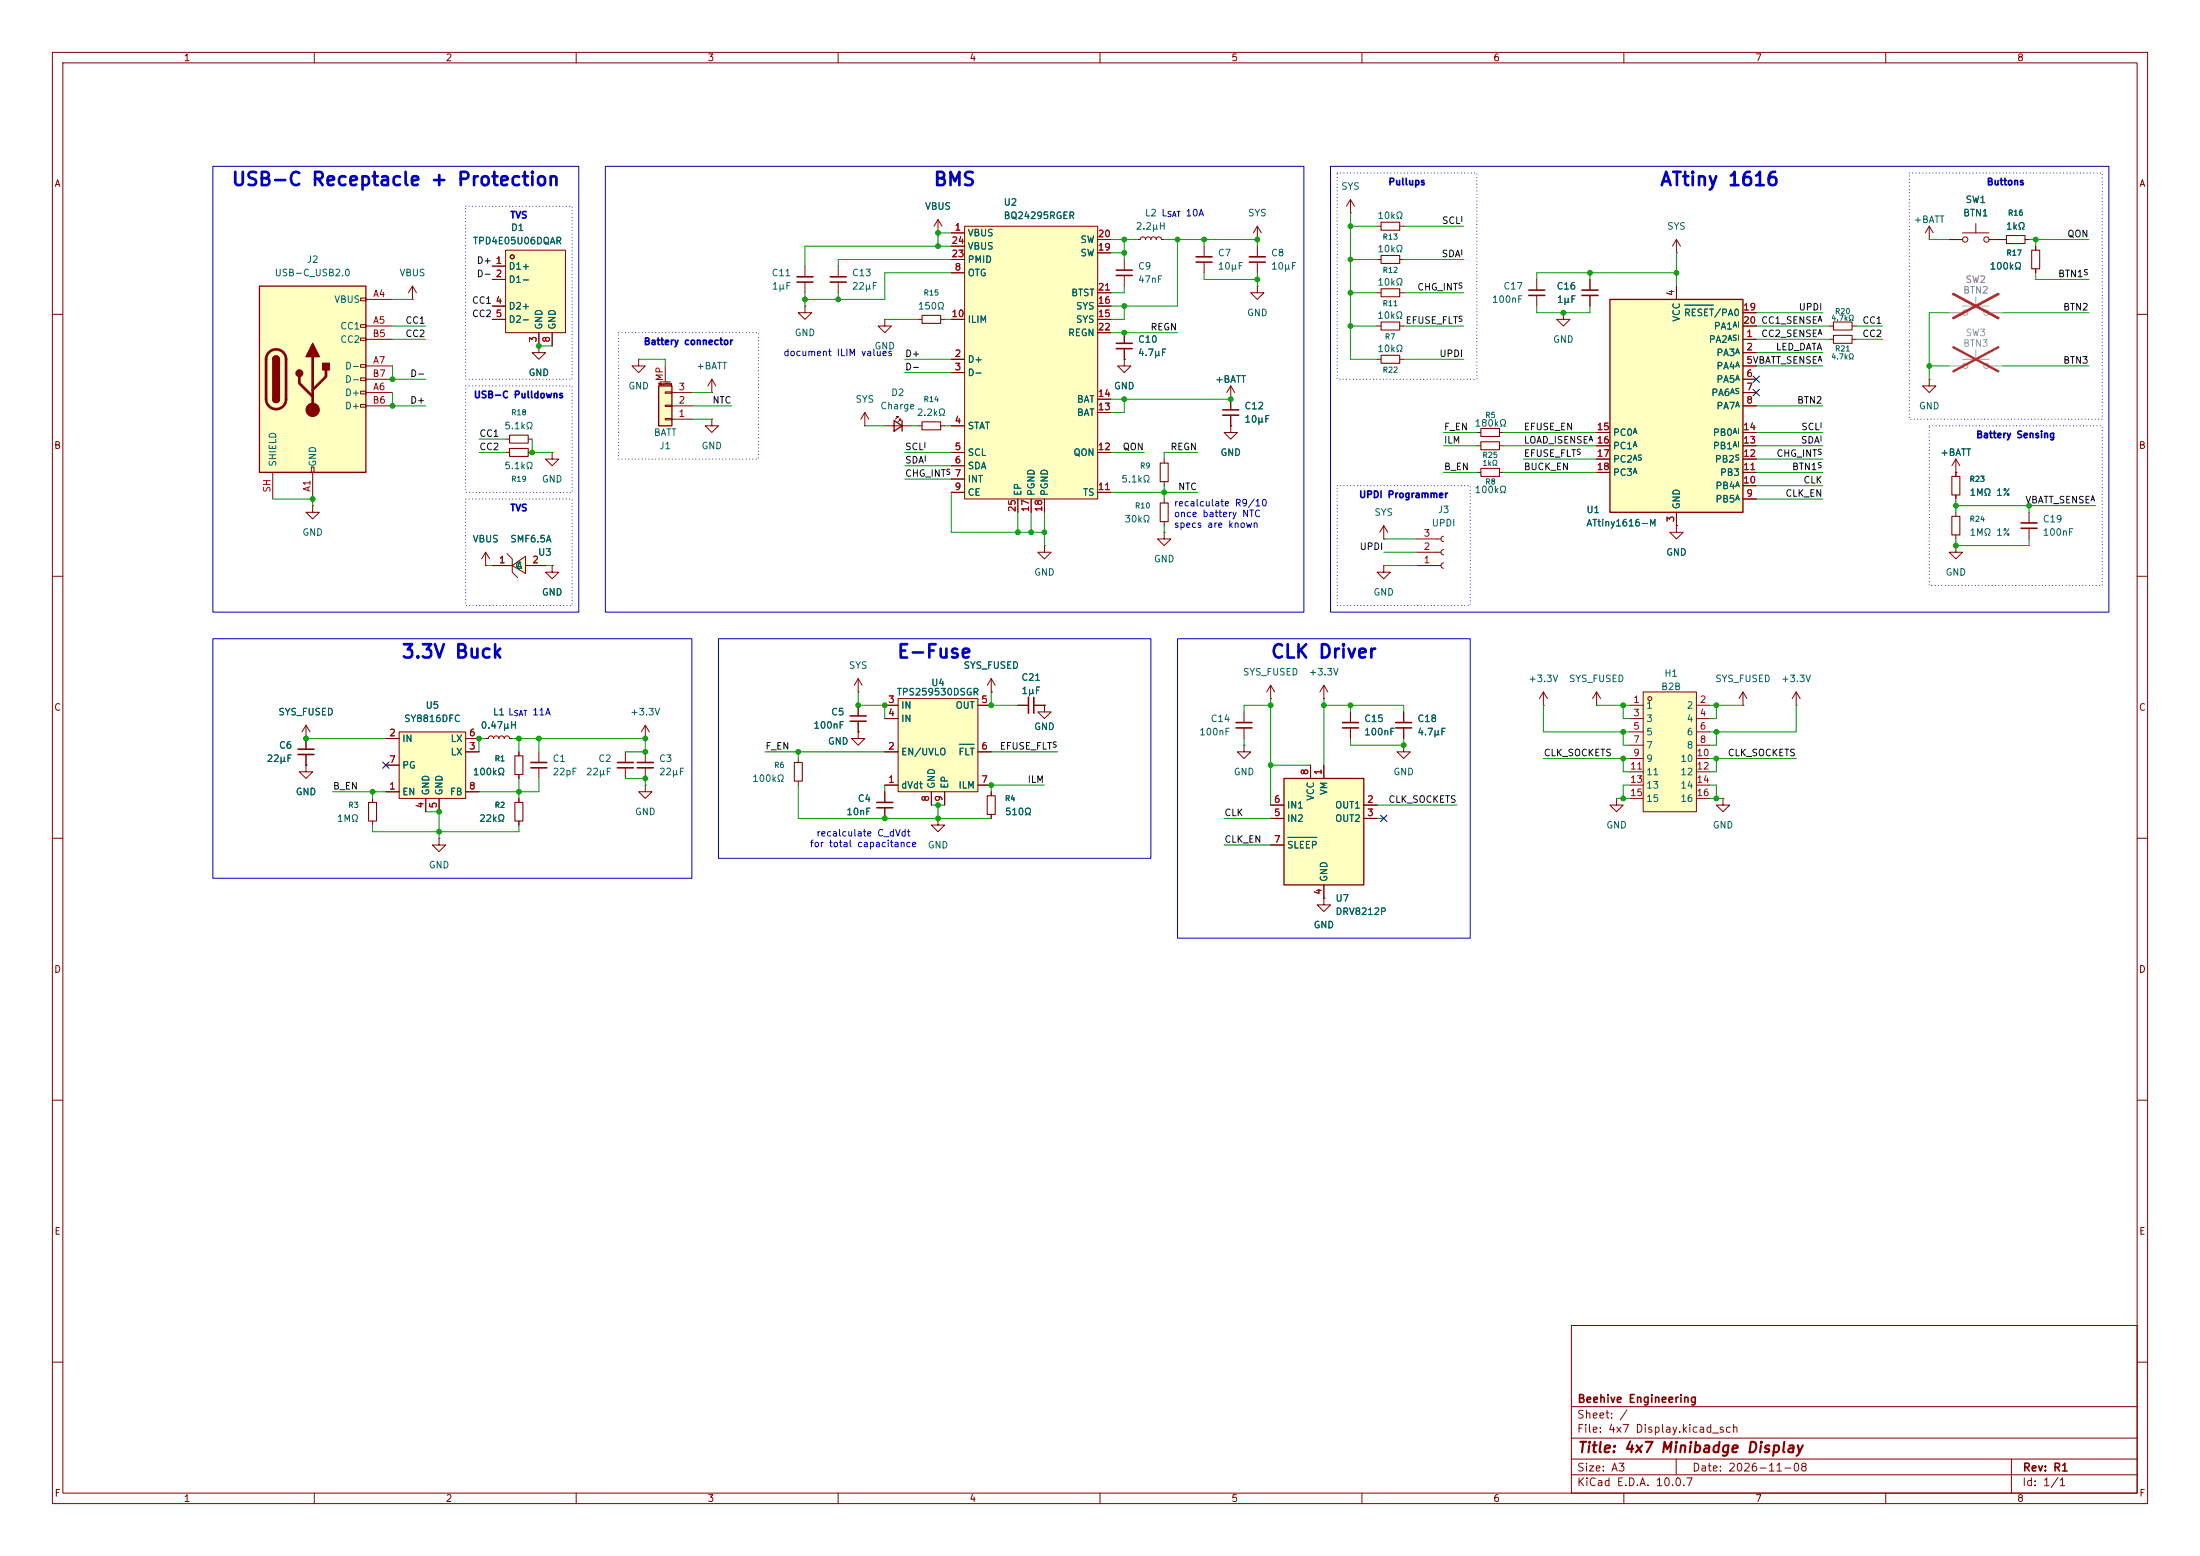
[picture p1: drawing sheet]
<svg xmlns="http://www.w3.org/2000/svg" width="420mm" height="297mm" viewBox="0 0 420 297" stroke-linecap="round" stroke-linejoin="round" font-family="sans-serif">
<g fill="none" stroke="#840000" stroke-width=".19">
<path d="M10 10h400v277h-400zM12 12h396v273h-396zM60 10v2M110 10v2M160 10v2M210 10v2M260 10v2M310 10v2M360 10v2M240 47v2M240 50v2.1M262.9 55.9h.8"/>
<path d="M267.2 55.9h.8M10 60h2M262.9 68.6h.8M267.2 68.6h.8M408 60h2M96.5 83.8h.8M96.5 86.4h.8M100.8 83.8h.8M100.8 86.4h.8M10 110h2M264.2 108v1.2h1.2l-1.2 1.3-1.3-1.3h1.3M264.2 108h.1"/>
<path d="M408 110h2M237.5 135.9v2M237.5 138.9v2.1M10 160h2M189.2 151.1v.8M189.2 155.4v.8M408 160h2M10 210h2M408 210h2M300 253h108v32h-108zM10 260h2M300 278.5h108"/>
<path d="M300 274.5h108M300 268.5h108M320 278.5v3M384 278.5v6.5M408 260h2M60 285v2M110 285v2M160 285v2M210 285v2M260 285v2M300 281.5h108M310 285v2"/>
<path d="M360 285v2"/>
</g>
<path d="M263.7 55.1h3.5v1.5h-3.5zM263.7 67.8h3.5v1.5h-3.5zM97.3 83.1h3.5v1.5h-3.5zM97.3 85.6h3.5v1.5h-3.5zM188.5 151.9h1.5v3.5h-1.5z" fill="none" stroke="#840000" stroke-width=".2"/>
<path d="M238.5 49h3.1M238.5 50h3.1M236 137.9h3M236 138.9h3" fill="none" stroke="#840000" stroke-width=".3"/>
<path d="M49.5 54.6h20.3v35.6h-20.3z" fill="#ffffc2"/>
<g fill="none" stroke="#840000" stroke-width=".19">
<path d="M68.8 56.9h1v.5h-1zM69.8 57.2h5.1M68.8 62h1v.5h-1zM68.8 64.5h1v.5h-1zM68.8 69.6h1v.5h-1zM68.8 72.1h1v.5h-1zM68.8 74.7h1v.5h-1zM68.8 77.2h1v.5h-1zM69.8 62.2h5.1M69.8 74.9h5.1M69.8 69.9h5.1M69.8 64.8h5.1"/>
<path d="M69.8 77.5h5.1M69.8 72.4h5.1M52.1 90.2v5.1M59.4 89.2h.5v1h-.5zM59.7 90.2v5.1M281.9 82.6h.8M286.3 82.6h.7M199.4 104.1v1.3h1.3l-1.3 1.3-1.3-1.3h1.3M199.4 104.1h.1"/>
</g>
<path d="M49.5 54.6h20.3v35.6h-20.3zM52.1 68.6a.64 .64 0 0 1 .6-.7 .64 .64 0 0 1 .6 .7M52.1 76.2a.64 .64 0 0 0 .6 .6 .64 .64 0 0 0 .6-.6" fill="none" stroke="#840000" stroke-width=".25"/>
<path d="M51.4 67.2a1.9 1.9 0 0 1 2-.4 1.9 1.9 0 0 1 1.2 1.8v7.6a1.91 1.91 0 0 1-1.9 1.9 1.91 1.91 0 0 1-1.9-1.9v-7.8l.2-.6zM57.1 71.9v1.3l2.6 2.5M59.7 68.1v10.1M62.2 70.6v1.3l-2.5 2.5" fill="none" stroke="#840000" stroke-width=".51"/>
<g fill="#840000" stroke="#840000" stroke-width=".25">
<path d="M52.1 68.6h1.2v7.6h-1.2z"/>
<path d="M52.3 68.1a.64 .64 0 0 1 .6-.1 .64 .64 0 0 1 .4 .6h-1.2z"/>
<path d="M52.1 76.2h1.2a.64 .64 0 0 1-.6 .6 .64 .64 0 0 1-.6-.6z"/>
<path d="M59.7 65.5l1.3 2.6h-2.6z"/>
<path d="M61.6 69.3h1.3v1.3h-1.3z"/>
<circle cx="57.1" cy="71.2" r=".63"/>
</g>
<circle cx="59.7" cy="78.2" r="1.27" fill="#840000" stroke="#840000" stroke-width=".19"/>
<path d="M282.7 81.8h3.6v1.5h-3.6z" fill="none" stroke="#840000" stroke-width=".2"/>
<path d="M184.1 43.2h25.4v52.1h-25.4z" fill="#ffffc2"/>
<g fill="none" stroke="#840000" stroke-width=".19">
<path d="M153.7 58.4v1.3h1.2l-1.2 1.3-1.3-1.3h1.3M153.7 58.4h.1M153.7 50.8v2M153.7 53.8v2.1M179.1 44.5h.1M179.1 41.9l-.8 1.3M179.1 41.9l.7 1.3M179.1 41.9v2.6M181.6 44.5h2.5M181.6 52.1h2.5M181.6 49.5h2.5M181.6 47h2.5"/>
<path d="M184.1 43.2h25.4v52.1h-25.4zM209.5 58.4h2.6M209.5 48.3h2.6M209.5 45.7h2.6M209.5 55.9h2.6M262.9 49.5h.8M267.2 49.5h.8M165.1 78.7l-.8 1.3M165.1 78.7l.8 1.3M165.1 78.7v2.6M171.4 79.8v-.3h-.2h.2l-.5 .5M175.3 61h.7"/>
<path d="M179.6 61h.7M181.6 68.6h2.5M181.6 71.1h2.5M181.6 61h2.5M209.5 61h2.6M209.5 78.7h2.6M209.5 76.2h2.6M209.5 63.5h2.6M165.1 81.3h.1M168.9 81.3h5.1M172 80.3v-.3h-.3h.3l-.6 .5M175.3 81.3h.7"/>
<path d="M179.6 81.3h.7M181.6 81.3h2.5M181.6 86.4h2.5M181.6 88.9h2.5M181.6 91.4h2.5M181.6 94h2.5M194.3 95.3v2.5M196.8 95.3v2.5M199.4 95.3v2.5M209.5 86.4h2.6M209.5 94h2.6M281.9 85.1h.8"/>
<path d="M286.3 85.1h.7"/>
</g>
<path d="M152.1 52.8h3.1M152.1 53.8h3.1" fill="none" stroke="#840000" stroke-width=".3"/>
<path d="M170.7 80.3l1.5 1-1.5 1zM172.2 80.3v2" fill="none" stroke="#840000" stroke-width=".25"/>
<path d="M263.7 48.8h3.5v1.5h-3.5zM176 60.2h3.6v1.5h-3.6zM176 80.5h3.6v1.5h-3.6zM282.7 84.3h3.6v1.6h-3.6z" fill="none" stroke="#840000" stroke-width=".2"/>
<path d="M171.4 133.4h15.3v17.7h-15.3z" fill="#ffffc2"/>
<g fill="none" stroke="#840000" stroke-width=".19">
<path d="M160 50.8v2M160 53.8v2.1M240 45.7h.1M240 43.2l-.7 1.3M240 43.2l.8 1.3M240 43.2v2.5M168.9 61v1.2h1.3l-1.3 1.3-1.3-1.3h1.3M168.9 61h.1M59.7 96.5v1.3h1.3l-1.3 1.3-1.3-1.3h1.3M59.7 96.5h.1M105.4 108v1.2h1.3l-1.3 1.3-1.3-1.3h1.3M105.4 108h.1"/>
<path d="M270.5 108h4.6M270.5 105.4h4.6M270.5 102.9h4.6M275.6 107.4l-.4 .2-.1 .4 .1 .3 .4 .2M275.6 104.9l-.4 .2-.1 .3 .1 .4 .4 .1M275.6 102.4l-.4 .1-.1 .4 .1 .3 .4 .2M123.2 138.4v2.6M123.2 138.4l-.8 1.3M123.2 138.4l.8 1.3M163.8 132.1h.1M163.8 129.5l-.7 1.3M163.8 129.5l.8 1.3"/>
<path d="M163.8 129.5v2.6M168.9 134.6h2.5M168.9 137.2h2.5M171.4 133.4h15.3v17.7h-15.3zM186.7 134.6h2.5M194.3 134.6h2M197.4 134.6h2M257.8 135.9v2M257.8 138.9v2.1M92.7 141h.5l.2-.4 .3-.1 .4 .1 .1 .4 .2-.4 .3-.1 .4 .1 .1 .4 .2-.4 .4-.1 .3 .1 .2 .4 .1-.4 .4-.1 .3 .1 .2 .4h.5M99.1 143.5v.8M99.1 147.8v.8"/>
<path d="M99.1 152.4v.8M99.1 156.7v.8M102.9 143.5v2M102.9 146.6v2M119.4 143.5v2M119.4 146.6v2M123.2 141h.1M123.2 149.9v1.2h1.3l-1.3 1.3-1.3-1.3h1.3M123.2 149.9h.1M123.2 143.5v2M123.2 146.6v2M168.9 149.9h2.5"/>
<path d="M168.9 143.5h2.5M177.8 151.1v2.6M180.3 151.1v2.6M186.7 149.9h2.5M186.7 143.5h2.5M237.5 142.2v1.3h1.3l-1.3 1.3-1.3-1.3h1.3M237.5 142.2h.1M83.8 160v1.3h1.3l-1.3 1.3-1.3-1.3h1.3M83.8 160h.1"/>
</g>
<path d="M183.1 142.1h2.9" fill="none" stroke="#006464" stroke-width=".19"/>
<path d="M158.5 53.8h3M158.5 52.8h3M196.3 133.1v3M197.4 133.1v3M256.3 137.9h3M256.3 138.9h3M101.3 145.5h3.1M101.3 146.6h3.1M117.9 145.5h3M117.9 146.6h3M121.7 145.5h3M121.7 146.6h3" fill="none" stroke="#840000" stroke-width=".3"/>
<path d="M98.3 153.2h1.5v3.5h-1.5zM98.3 144.3h1.5v3.5h-1.5z" fill="none" stroke="#840000" stroke-width=".2"/>
<path d="M97.8 108l2.5-1.8v3.3z" fill="#ffffc2"/>
<g fill="none" stroke="#840000" stroke-width=".19">
<path d="M78.7 57.2h.1M78.7 54.6l-.7 1.3M78.7 54.6l.8 1.3M78.7 54.6v2.6M102.9 66v1.3h1.2l-1.2 1.3-1.3-1.3h1.3M102.9 66h.1M92.7 108h.1M92.7 105.4l-.8 1.3M92.7 105.4l.8 1.3M92.7 105.4v2.6M94 108h3.8M96.8 105.7l1 1v2.5l1 1"/>
<path d="M97.8 108l2.5-1.8v3.3zM100.3 108h3.8"/>
</g>
<path d="M96.5 47.7h11.4v15.8h-11.4z" fill="#ffffc2"/>
<g fill="none" stroke="#840000" stroke-width=".19">
<path d="M94 50.8h2.5M94 53.3h2.5M94 58.4h2.5M96.5 47.7h11.4v15.8h-11.4zM94 61h2.5M102.9 63.5v2.5M105.4 63.5v2.5M234.9 76.2v2M234.9 79.2v2.1M135.9 80v1.3h1.3l-1.3 1.3-1.3-1.3h1.3M135.9 80h.1"/>
<circle cx="97.8" cy="49" r=".38"/>
</g>
<path d="M233.4 78.2h3.1M233.4 79.2h3.1" fill="none" stroke="#840000" stroke-width=".3"/>
<path d="M125.7 73.7h2.6v7.6h-2.6z" fill="#ffffc2"/>
<path d="M125.7 73.7h2.6v7.6h-2.6z" fill="none" stroke="#840000" stroke-width=".25"/>
<g fill="none" stroke="#840000" stroke-width=".19">
<path d="M240 54.6v1.3h1.3l-1.3 1.3-1.2-1.3h1.2M240 54.6h.1M126 72.9h2M127 79.9h1.3v.2h-1.3zM127 77.3h1.3v.3h-1.3zM127 74.8h1.3v.3h-1.3zM127 69.9v3M128.3 77.5h3.8M128.3 74.9h3.8M128.3 80h3.8M58.4 138.4l-.7 1.3M58.4 138.4l.8 1.3"/>
<path d="M58.4 138.4v4.6M58.4 141h.1M58.4 146.1v1.2h1.3l-1.3 1.3-1.3-1.3h1.3M58.4 146.1h.1M58.4 144v2.1"/>
</g>
<path d="M56.9 143h3M56.9 144h3" fill="none" stroke="#840000" stroke-width=".3"/>
<path d="M76.2 139.7h12.7v12.7h-12.7z" fill="#ffffc2"/>
<g fill="none" stroke="#840000" stroke-width=".19">
<path d="M121.9 68.6v1.3h1.3l-1.3 1.2-1.3-1.2h1.3M121.9 68.6h.1M135.9 74.9h.1M135.9 72.4l-.8 1.3M135.9 72.4l.8 1.3M135.9 72.4v2.5M105.4 86.4v1.2h1.3l-1.3 1.3-1.3-1.3h1.3M105.4 86.4h.1M281.9 90.2h.8M286.3 90.2h.7M222.2 101.6v1.3h1.3l-1.3 1.2-1.2-1.2h1.2M222.2 101.6h.1"/>
<path d="M264.2 102.9h.1M264.2 100.3l-.8 1.3M264.2 100.3l.7 1.3M264.2 100.3v2.6M76.2 139.7h12.7v12.7h-12.7zM163.8 139.7v1.3h1.3l-1.3 1.2-1.2-1.2h1.2M163.8 139.7h.1M163.8 134.6v2.1M163.8 137.7v2M189.2 132.1h.1M189.2 129.5l-.7 1.3M189.2 129.5l.8 1.3"/>
<path d="M189.2 129.5v2.6M199.4 134.6v1.3h1.3l-1.3 1.3-1.3-1.3h1.3M199.4 134.6h.1M242.6 133.4h.1M242.6 130.8l-.8 1.3M242.6 130.8l.7 1.3M242.6 130.8v2.6M252.7 133.4h.1M252.7 130.8l-.7 1.3M252.7 130.8l.8 1.3M252.7 130.8v2.6M71.1 152.4v.8"/>
<path d="M71.1 156.7v.8M73.7 151.1h2.5M73.7 141h2.5M73.7 146.1h2.5M81.3 152.4v2.5M83.8 152.4v2.5M88.9 151.1h2.5M88.9 141h2.5M88.9 143.5h2.5M152.4 144.8v.7M152.4 149.1v.8M168.9 151.1v2.1"/>
<path d="M168.9 154.2v2M179.1 156.2v1.3h1.2l-1.2 1.3-1.3-1.3h1.3M179.1 156.2h.1M252.7 171.5v1.2h1.3l-1.3 1.3-1.2-1.3h1.2M252.7 171.5h.1"/>
</g>
<path d="M282.7 89.4h3.6v1.5h-3.6zM70.4 153.2h1.5v3.5h-1.5zM151.6 145.5h1.6v3.6h-1.6z" fill="none" stroke="#840000" stroke-width=".2"/>
<path d="M162.3 136.7h3.1M162.3 137.7h3.1M167.4 153.2h3M167.4 154.2h3" fill="none" stroke="#840000" stroke-width=".3"/>
<path d="M245.1 148.6h15.2v20.3h-15.2z" fill="#ffffc2"/>
<path d="M245.1 148.6h15.2v20.3h-15.2z" fill="none" stroke="#840000" stroke-width=".25"/>
<g fill="none" stroke="#840000" stroke-width=".19">
<path d="M257.8 38.1l.8 1.3M257.8 38.1l-.8 1.3M257.8 38.1v2.5M214.6 49.5v2.1M214.6 52.6v2M217.2 45.7h.5l.1-.3 .4-.2 .3 .2 .2 .3 .1-.3 .4-.2 .4 .2 .1 .3 .2-.3 .3-.2 .4 .2 .1 .3 .2-.3 .3-.2 .4 .2 .1 .3h.5M229.9 47v2M229.9 50v2.1M257.8 40.6h.1M262.9 43.2h.8M267.2 43.2h.8M214.6 68.6v1.3h1.3l-1.3 1.2-1.2-1.2h1.2"/>
<path d="M214.6 68.6h.1M214.6 63.5v2M214.6 66.5v2.1M234.9 76.2h.1M234.9 73.7l-.7 1.2M234.9 73.7l.8 1.2M234.9 73.7v2.5M262.9 62.2h.8M267.2 62.2h.8M222.2 87.6v.8M222.2 91.9v.8M222.2 95.3v.7"/>
<path d="M222.2 99.6v.7M234.9 81.3v1.3h1.3l-1.3 1.2-1.2-1.2h1.2M234.9 81.3h.1M268 135.9v2M268 138.9v2.1M332.7 134.6h.1M332.7 132.1l-.7 1.3M332.7 132.1l.8 1.3M332.7 132.1v2.5M342.9 134.6h.1M342.9 132.1l-.8 1.3M342.9 132.1l.8 1.3"/>
<path d="M342.9 132.1v2.5M242.6 153.7h2.5M242.6 156.2h2.5M250.2 146.1v2.5M252.7 146.1v2.5M260.3 153.7h2.6M260.3 156.2h2.6M268 142.2v1.3h1.2l-1.2 1.3-1.3-1.3h1.3M268 142.2h.1M308.6 152.4v1.3h1.3l-1.3 1.2-1.3-1.2h1.3M308.6 152.4h.1M328.9 152.4v1.3h1.3l-1.3 1.2-1.2-1.2h1.2"/>
<path d="M328.9 152.4h.1M242.6 161.3h2.5M252.7 168.9v2.6"/>
</g>
<path d="M245.8 159.8h5.6" fill="none" stroke="#006464" stroke-width=".19"/>
<path d="M213.1 51.6h3.1M213.1 52.6h3.1M228.3 49h3.1M228.3 50h3.1M213.1 65.5h3.1M213.1 66.5h3.1M266.4 137.9h3.1M266.4 138.9h3.1" fill="none" stroke="#840000" stroke-width=".3"/>
<path d="M263.7 42.4h3.5v1.5h-3.5zM263.7 61.5h3.5v1.5h-3.5zM221.5 88.4h1.5v3.5h-1.5zM221.5 96h1.5v3.6h-1.5z" fill="none" stroke="#840000" stroke-width=".2"/>
<path d="M313.7 132.1h10.1v22.8h-10.1z" fill="#ffffc2"/>
<g fill="none" stroke="#840000" stroke-width=".19">
<path d="M320 48.3h.1M320 45.7l-.7 1.3M320 45.7l.8 1.3M320 45.7v2.6M368.3 72.4v1.3h1.3l-1.3 1.2-1.3-1.2h1.3M368.3 72.4h.1M373.4 90.2h.1M373.4 87.6v3.3M373.4 94.5v.8M373.4 97.8v.8M373.4 87.6l-.8 1.3M373.4 87.6l.7 1.3"/>
<path d="M387.3 97.8v2M373.4 102.1v.8M387.3 100.8v2.1M294.6 134.6h.1M294.6 132.1l-.7 1.3M294.6 132.1l.8 1.3M294.6 132.1v2.5M304.8 134.6h.1M304.8 132.1l-.8 1.3M304.8 132.1l.8 1.3M304.8 132.1v2.5M311.1 134.6h2.6"/>
<path d="M311.1 137.2h2.6M311.1 139.7h2.6M313.7 132.1h10.1v22.8h-10.1zM323.8 134.6h2.6M323.8 137.2h2.6M323.8 139.7h2.6M311.1 142.2h2.6M311.1 144.8h2.6M311.1 147.3h2.6M311.1 149.9h2.6M311.1 152.4h2.6M323.8 142.2h2.6"/>
<path d="M323.8 144.8h2.6M323.8 147.3h2.6M323.8 149.9h2.6M323.8 152.4h2.6"/>
<circle cx="315" cy="133.4" r=".38"/>
</g>
<path d="M372.6 98.6h1.5v3.5h-1.5zM372.6 90.9h1.5v3.6h-1.5z" fill="none" stroke="#840000" stroke-width=".2"/>
<path d="M385.8 99.8h3.1M385.8 100.8h3.1" fill="none" stroke="#840000" stroke-width=".3"/>
<g fill="none" stroke="#a1a1a1" stroke-width=".19">
<path d="M372.1 69.9h2.5M374.6 68.6h5.1M377.2 66.8v1.8M379.7 69.9h2.6"/>
<circle cx="375.2" cy="69.9" r=".51"/>
<circle cx="379.2" cy="69.9" r=".51"/>
</g>
<path d="M372.9 66.3l8.6 4.6M381.5 66.3l-8.6 4.6" fill="none" stroke="#e12e31" stroke-width=".46"/>
<path d="M307.3 57.2h25.4v40.6h-25.4z" fill="#ffffc2"/>
<path d="M307.3 57.2h25.4v40.6h-25.4z" fill="none" stroke="#840000" stroke-width=".25"/>
<g fill="none" stroke="#840000" stroke-width=".19">
<path d="M94 58.4h2.5M94 50.8h2.5M94 53.3h2.5M179.1 44.5h.1M181.6 44.5h2.5M181.6 52.1h2.5M181.6 49.5h2.5M181.6 47h2.5M209.5 45.7h2.6M209.5 58.4h2.6M209.5 48.3h2.6M209.5 55.9h2.6"/>
<path d="M293.4 53.3v2.1M293.4 56.4v2M298.4 59.7v1.3h1.3l-1.3 1.2-1.2-1.2h1.2M298.4 59.7h.1M303.5 53.3v2.1M303.5 56.4v2M320 54.6v2.6M332.7 59.7h2.6M368.3 45.7h.1M368.3 43.2l-.8 1.3M368.3 43.2l.8 1.3M368.3 43.2v2.5"/>
<path d="M372.1 45.7h2.5M374.6 44.5h5.1M377.2 42.7v1.8M379.7 45.7h3.3M386.6 45.7h.7M388.6 47v.8M388.6 51.3v.8M94 61h2.5M102.9 66h.1M102.9 63.5v2.5M105.4 63.5v2.5M181.6 68.6h2.5"/>
<path d="M181.6 71.1h2.5M181.6 61h2.5M209.5 61h2.6M209.5 78.7h2.6M209.5 76.2h2.6M209.5 63.5h2.6M214.6 68.6h.1M214.6 63.5v2M214.6 66.5v2.1M234.9 76.2h.1M234.9 76.2v2M234.9 79.2v2.1"/>
<path d="M332.7 64.8h2.6M332.7 67.3h2.6M332.7 69.9h2.6M332.7 72.4h2.6M332.7 74.9h2.6M332.7 77.5h2.6M332.7 62.2h2.6M349.2 64.8h.8M349.2 62.2h.8M353.6 64.8h.7M353.6 62.2h.7M181.6 81.3h2.5"/>
<path d="M181.6 86.4h2.5M181.6 88.9h2.5M181.6 91.4h2.5M181.6 94h2.5M194.3 95.3v2.5M196.8 95.3v2.5M199.4 95.3v2.5M209.5 86.4h2.6M209.5 94h2.6M234.9 81.3h.1M304.8 90.2h2.5M304.8 87.6h2.5"/>
<path d="M304.8 85.1h2.5M304.8 82.6h2.5M320 97.8v2.5M332.7 95.3h2.6M332.7 92.7h2.6M332.7 90.2h2.6M332.7 87.6h2.6M332.7 85.1h2.6M332.7 82.6h2.6M373.4 90.2h.1M373.4 90.2v.7M373.4 94.5v.8"/>
<path d="M92.7 108h.1M94 108h3.8M100.3 108h3.8M105.4 108h.1M320 100.3v1.3h1.3l-1.3 1.3-1.2-1.3h1.2M320 100.3h.1M373.4 104.1v1.3h1.2l-1.2 1.3-1.3-1.3h1.3M373.4 104.1h.1M163.8 139.7h.1M163.8 134.6v2.1M163.8 137.7v2M168.9 134.6h2.5"/>
<path d="M168.9 137.2h2.5M186.7 134.6h2.5M189.2 132.1h.1M194.3 134.6h2M197.4 134.6h2M199.4 134.6h.1M257.8 135.9v2M257.8 138.9v2.1M268 135.9v2M268 138.9v2.1M58.4 141h.1M58.4 146.1h.1"/>
<path d="M58.4 141v2M58.4 144v2.1M73.7 141h2.5M73.7 151.1h2.5M73.7 146.1h2.5M81.3 152.4v2.5M83.8 152.4v2.5M88.9 141h2.5M88.9 151.1h2.5M88.9 143.5h2.5M92.7 141h.5M97.3 141h.5"/>
<path d="M99.1 143.5v.8M99.1 147.8v.8M99.1 152.4v.8M99.1 156.7v.8M168.9 143.5h2.5M168.9 151.1v2.1M168.9 154.2v2M168.9 149.9h2.5M177.8 151.1v2.6M180.3 151.1v2.6M186.7 143.5h2.5M186.7 149.9h2.5"/>
<path d="M189.2 151.1v.8M189.2 155.4v.8M242.6 153.7h2.5M242.6 156.2h2.5M250.2 146.1v2.5M252.7 146.1v2.5M260.3 153.7h2.6M260.3 156.2h2.6M242.6 161.3h2.5M252.7 171.5h.1M252.7 168.9v2.6"/>
<circle cx="375.2" cy="45.7" r=".51"/>
<circle cx="379.2" cy="45.7" r=".51"/>
</g>
<path d="M321.6 58.2h5.5M183.1 142.1h2.9M245.8 159.8h5.6" fill="none" stroke="#006464" stroke-width=".19"/>
<path d="M291.8 55.4h3.1M291.8 56.4h3.1M302 55.4h3.1M302 56.4h3.1" fill="none" stroke="#840000" stroke-width=".3"/>
<path d="M383 45h3.6v1.5h-3.6zM387.9 47.8h1.5v3.5h-1.5zM350 61.5h3.6v1.5h-3.6zM350 64h3.6v1.5h-3.6z" fill="none" stroke="#840000" stroke-width=".2"/>
<g fill="none" stroke="#a1a1a1" stroke-width=".19">
<path d="M372.1 59.7h2.5M374.6 58.4h5.1M377.2 56.6v1.8M379.7 59.7h2.6"/>
<circle cx="375.2" cy="59.7" r=".51"/>
<circle cx="379.2" cy="59.7" r=".51"/>
</g>
<path d="M372.9 56.1l8.6 4.6M381.5 56.1l-8.6 4.6" fill="none" stroke="#e12e31" stroke-width=".46"/>
<g fill="none" stroke="#009600" stroke-width=".19">
<path d="M74.9 57.2h3.8M153.7 55.9v2.5M160 55.9v1.3M181.6 52.1h-12.7v5.1h-15.2M181.6 44.5h-2.5v2.5M181.6 49.5h-21.6v1.3M181.6 47h-27.9v3.8M212.1 45.7h5.1M212.1 48.3h2.5M214.6 58.4v2.6h-2.5M214.6 54.6v1.3h-2.5M214.6 45.7v3.8"/>
<path d="M222.2 45.7h17.8v1.3M224.8 45.7v12.7h-12.7M229.9 45.7v1.3M229.9 52.1v1.2h10.1M240 52.1v2.5M257.8 40.6v28h5.1M257.8 49.5h5.1M257.8 55.9h5.1M257.8 43.2h5.1M268 49.5h11.4M268 55.9h11.4M268 43.2h11.4"/>
<path d="M293.4 58.4v1.3h10.1v-1.3M303.5 52.1v1.2M320 52.1h-26.6v1.2M320 48.3v6.3M335.3 59.7h12.7M368.3 45.7h3.8M372.1 59.7h-3.8v12.7M382.3 59.7h16.5M387.3 45.7h11.5M388.6 52.1v1.2h10.2M388.6 45.7v1.3M74.9 74.9v2.6h6.4"/>
<path d="M74.9 62.2h6.4M74.9 64.8h6.4M74.9 69.9v2.5h6.4M102.9 66h2.5M121.9 68.6h5.1v1.3M132.1 77.5h7.6M132.1 74.9h3.8M168.9 61h6.4M172.7 68.6h8.9M172.7 71.1h8.9M180.3 61h1.3M212.1 76.2h22.8"/>
<path d="M212.1 63.5h12.7M214.6 76.2v2.5h-2.5M257.8 62.2h5.1M268 68.6h11.4M268 62.2h11.4M335.3 77.5h12.7M335.3 62.2h13.9M335.3 64.8h13.9M335.3 69.9h12.7M335.3 67.3h12.7M354.3 62.2h5.1M354.3 64.8h5.1"/>
<path d="M368.3 69.9h3.8M382.3 69.9h16.5M52.1 95.3h7.6v1.2M91.4 86.4h5.1M91.4 83.8h5.1M101.6 83.8v2.6h3.8M132.1 80h3.8M165.1 81.3h3.8M172.7 86.4h8.9M172.7 91.4h8.9M172.7 88.9h8.9M174 81.3h1.3"/>
<path d="M180.3 81.3h1.3M181.6 94v7.6h17.8M194.3 97.8v3.8M196.8 97.8v3.8M199.4 97.8v6.3M212.1 86.4h6.3M212.1 94h16.5M222.2 92.7v2.6M228.6 86.4h-6.4v1.2M275.6 82.6h6.3M275.6 85.1h6.3M275.6 90.2h6.3"/>
<path d="M287 82.6h17.8M287 85.1h17.8M287 90.2h17.8M290.8 87.6h14M335.3 82.6h12.7M335.3 85.1h12.7M335.3 90.2h12.7M335.3 92.7h12.7M335.3 95.3h12.7M335.3 87.6h12.7M373.4 95.3v2.5M373.4 96.5h26.6"/>
<path d="M387.3 96.5v1.3M92.7 108h1.3M104.1 108h1.3M222.2 100.3v1.3M264.2 105.4h6.3M264.2 102.9h6.3M264.2 108h6.3M373.4 102.9v1.2h13.9v-1.2M163.8 132.1v2.5h5.1v2.6M189.2 132.1v2.5h5.1M242.6 133.4v20.3M242.6 134.6h-5.1v1.3"/>
<path d="M252.7 133.4v12.7M252.7 134.6h15.3v1.3M257.8 134.6v1.3M294.6 134.6v5.1h16.5M304.8 134.6h6.3M309.9 139.7v2.5h1.2M309.9 134.6v2.6h1.2M326.4 134.6h6.3M327.7 139.7v2.5h-1.3M327.7 134.6v2.6h-1.3M342.9 134.6v5.1h-16.5M58.4 141h15.3"/>
<path d="M63.5 151.1h10.2M71.1 157.5v1.3h28v-1.3M71.1 151.1v1.3M81.3 154.9h2.5v5.1M92.7 141h-1.3v2.5M97.8 141h25.4v2.5h-3.8M99.1 141v2.5M99.1 148.6v3.8M102.9 141v2.5M102.9 148.6v2.5h-11.5M119.4 148.6h3.8v1.3M146 143.5h22.9"/>
<path d="M152.4 149.9v6.3h36.8M152.4 143.5v1.3M168.9 149.9v1.2M177.8 153.7h2.5M179.1 153.7v2.5M189.2 143.5h12.7M199.4 149.9h-10.2v1.2M233.7 156.2h8.9M237.5 141v1.2M242.6 146.1h7.6M257.8 141v1.2h10.2v-1.2M262.9 156.2h1.3"/>
<path d="M262.9 153.7h15.2M294.6 144.8h16.5M308.6 152.4h2.5M309.9 144.8v2.5h1.2M311.1 149.9h-1.2v2.5M326.4 144.8h16.5M326.4 149.9h1.3v2.5M326.4 152.4h2.5M327.7 144.8v2.5h-1.3M233.7 161.3h8.9"/>
</g>
<path d="M334.7 74.3l1.2 1.2M334.7 71.8l1.2 1.2M335.9 74.3l-1.2 1.2M335.9 71.8l-1.2 1.2M73.1 145.4l1.2 1.3M74.3 145.4l-1.2 1.3M263.6 155.6l1.2 1.2M264.8 155.6l-1.2 1.2" fill="none" stroke="#000084" stroke-width=".19"/>
<path d="M40.6 31.8h69.9v85h-69.9zM115.6 31.8h133.3v85h-133.3zM254 31.8h148.6v85h-148.6zM40.6 121.9h91.5v45.7h-91.5zM137.2 121.9h82.5v41.9h-82.5zM224.8 121.9h55.9v57.2h-55.9z" fill="none" stroke="#0000c2" stroke-width=".19"/>
<path d="M88.9 39.4h20.3v33h-20.3zM255.3 33h26.6v39.4h-26.6zM364.5 33h36.8v47h-36.8zM88.9 73.7h20.3v20.3h-20.3zM118.1 63.5h26.7v24.1h-26.7zM88.9 95.3h20.3v20.3h-20.3zM255.3 92.7h25.4v22.9h-25.4zM368.3 81.3h33v30.5h-33z" fill="none" stroke="#0000c2" stroke-width=".19" stroke-dasharray="0 .6"/>
<g fill="#009600" stroke="#009600" stroke-width=".19">
<circle cx="152.4" cy="143.5" r=".46"/>
<circle cx="163.8" cy="134.6" r=".46"/>
<circle cx="168.9" cy="134.6" r=".46"/>
<circle cx="168.9" cy="156.2" r=".46"/>
<circle cx="123.2" cy="143.5" r=".46"/>
<circle cx="99.1" cy="141" r=".46"/>
<circle cx="123.2" cy="148.6" r=".46"/>
<circle cx="123.2" cy="141" r=".46"/>
<circle cx="102.9" cy="141" r=".46"/>
<circle cx="58.4" cy="141" r=".46"/>
<circle cx="71.1" cy="151.1" r=".46"/>
<circle cx="83.8" cy="158.8" r=".46"/>
<circle cx="83.8" cy="154.9" r=".46"/>
<circle cx="99.1" cy="151.1" r=".46"/>
<circle cx="91.4" cy="141" r=".46"/>
<circle cx="74.9" cy="72.4" r=".46"/>
<circle cx="74.9" cy="77.5" r=".46"/>
<circle cx="59.7" cy="95.3" r=".46"/>
<circle cx="101.6" cy="86.4" r=".46"/>
<circle cx="189.2" cy="134.6" r=".46"/>
<circle cx="179.1" cy="153.7" r=".46"/>
<circle cx="189.2" cy="149.9" r=".46"/>
<circle cx="179.1" cy="156.2" r=".46"/>
<circle cx="194.3" cy="101.6" r=".46"/>
<circle cx="196.8" cy="101.6" r=".46"/>
<circle cx="199.4" cy="101.6" r=".46"/>
<circle cx="160" cy="57.2" r=".46"/>
<circle cx="153.7" cy="57.2" r=".46"/>
<circle cx="102.9" cy="66" r=".46"/>
<circle cx="179.1" cy="47" r=".46"/>
<circle cx="179.1" cy="44.5" r=".46"/>
<circle cx="242.6" cy="134.6" r=".46"/>
<circle cx="252.7" cy="134.6" r=".46"/>
<circle cx="242.6" cy="146.1" r=".46"/>
<circle cx="257.8" cy="134.6" r=".46"/>
<circle cx="268" cy="142.2" r=".46"/>
<circle cx="222.2" cy="94" r=".46"/>
<circle cx="229.9" cy="45.7" r=".46"/>
<circle cx="224.8" cy="45.7" r=".46"/>
<circle cx="257.8" cy="43.2" r=".46"/>
<circle cx="234.9" cy="76.2" r=".46"/>
<circle cx="257.8" cy="49.5" r=".46"/>
<circle cx="257.8" cy="55.9" r=".46"/>
<circle cx="257.8" cy="62.2" r=".46"/>
<circle cx="214.6" cy="45.7" r=".46"/>
<circle cx="214.6" cy="48.3" r=".46"/>
<circle cx="240" cy="53.3" r=".46"/>
<circle cx="240" cy="45.7" r=".46"/>
<circle cx="214.6" cy="63.5" r=".46"/>
<circle cx="214.6" cy="76.2" r=".46"/>
<circle cx="214.6" cy="58.4" r=".46"/>
<circle cx="327.7" cy="144.8" r=".46"/>
<circle cx="327.7" cy="152.4" r=".46"/>
<circle cx="309.9" cy="152.4" r=".46"/>
<circle cx="309.9" cy="144.8" r=".46"/>
<circle cx="309.9" cy="139.7" r=".46"/>
<circle cx="309.9" cy="134.6" r=".46"/>
<circle cx="327.7" cy="134.6" r=".46"/>
<circle cx="327.7" cy="139.7" r=".46"/>
<circle cx="373.4" cy="96.5" r=".46"/>
<circle cx="368.3" cy="69.9" r=".46"/>
<circle cx="387.3" cy="96.5" r=".46"/>
<circle cx="373.4" cy="104.1" r=".46"/>
<circle cx="388.6" cy="45.7" r=".46"/>
<circle cx="303.5" cy="52.1" r=".46"/>
<circle cx="320" cy="52.1" r=".46"/>
<circle cx="298.4" cy="59.7" r=".46"/>
</g>
<g font-size="2.5" fill="#0000c2">
<text x="44" y="36.1">USB-C Receptacle + Protection</text>
<text x="178.1" y="36.1">BMS</text>
<text x="316.7" y="36.1">ATtiny 1616</text>
<text x="76.5" y="126.3">3.3V Buck</text>
<text x="171.1" y="126.3">E-Fuse</text>
<text x="242.4" y="126.3">CLK Driver</text>
</g>
<text font-size="2" fill="#840000" x="301" y="277.8">Title: 4x7 Minibadge Display</text>
<g font-size="1.5" fill="#840000">
<text x="301" y="268.1">Beehive Engineering</text>
<text x="300.9" y="273.8">File: 4x7 Display.kicad_sch</text>
<text x="300.9" y="271.1">Sheet: /</text>
<text x="300.9" y="281.2">Size: A3</text>
<text x="322.9" y="281.2">Date: 2026-11-08</text>
<text x="386" y="281.2">Rev: R1</text>
<text x="300.9" y="284">KiCad E.D.A. 10.0.7</text>
<text x="385.9" y="284">Id: 1/1</text>
</g>
<g font-size="1.3" fill="#840000">
<text x="35" y="12">1</text>
<text x="85" y="12">2</text>
<text x="135" y="12">3</text>
<text x="185" y="12">4</text>
<text x="235" y="12">5</text>
<text x="285" y="12">6</text>
<text x="335" y="12">7</text>
<text x="385" y="12">8</text>
<text x="10.3" y="36">A</text>
<text x="408.3" y="36">A</text>
<text x="10.2" y="86">B</text>
<text x="408.2" y="86">B</text>
<text x="10.2" y="136">C</text>
<text x="408.2" y="136">C</text>
<text x="10.2" y="186">D</text>
<text x="408.2" y="186">D</text>
<text x="10.3" y="236">E</text>
<text x="408.3" y="236">E</text>
<text x="10.3" y="286">F</text>
<text x="35" y="287">1</text>
<text x="85" y="287">2</text>
<text x="135" y="287">3</text>
<text x="185" y="287">4</text>
<text x="235" y="287">5</text>
<text x="285" y="287">6</text>
<text x="335" y="287">7</text>
<text x="385" y="287">8</text>
<text x="408.3" y="286">F</text>
</g>
<g font-size="1.3" fill="#0000c2">
<text x="264.9" y="35.7">Pullups</text>
<text x="379.2" y="35.7">Buttons</text>
<text x="226.2" y="41.6">10A</text>
<text x="97.3" y="42">TVS</text>
<text x="122.8" y="66.2">Battery connector</text>
<text x="149.5" y="68.3">document ILIM values</text>
<text x="90.3" y="76.3">USB-C Pulldowns</text>
<text x="377.2" y="83.9">Battery Sensing</text>
<text x="259.3" y="95.4">UPDI Programmer</text>
<text x="97.3" y="97.9">TVS</text>
<text x="224" y="97">recalculate R9/10</text>
<text x="224" y="99">once battery NTC</text>
<text x="224" y="101.1">specs are known</text>
<text x="101.5" y="136.9">11A</text>
<text x="155.7" y="160">recalculate C_dVdt</text>
<text x="154.5" y="162">for total capacitance</text>
</g>
<g font-size="1.3" fill="#006464">
<text x="176.5" y="40.3">VBUS</text>
<text x="191.5" y="39.6">U2</text>
<text x="218.5" y="41.6">L2 L</text>
<text x="238.1" y="41.6">SYS</text>
<text x="255.9" y="36.5">SYS</text>
<text x="374.7" y="41.6">BTN1</text>
<text x="375.1" y="39.1">SW1</text>
<text x="90.2" y="46.9">TPD4E05U06DQAR</text>
<text x="97.4" y="44.4">D1</text>
<text x="184.6" y="45.4">VBUS</text>
<text x="184.6" y="48">VBUS</text>
<text x="191.5" y="42.1">BQ24295RGER</text>
<text x="206.2" y="46.7">SW</text>
<text x="216.7" y="44.1">2.2μH</text>
<text x="262.9" y="42.1">10kΩ</text>
<text x="318.2" y="44.1">SYS</text>
<text x="365.2" y="42.9">+BATT</text>
<text x="382.8" y="44.1">1kΩ</text>
<text x="52.3" y="53">USB-C_USB2.0</text>
<text x="58.5" y="50.5">J2</text>
<text x="76.2" y="53">VBUS</text>
<text x="97" y="51.8">D1+</text>
<text x="147.2" y="53">C11</text>
<text x="162.5" y="53">C13</text>
<text x="184.6" y="53">OTG</text>
<text x="184.6" y="50.5">PMID</text>
<text x="206.2" y="49.2">SW</text>
<text x="217.2" y="51.8">C9</text>
<text x="232.4" y="49.2">C7</text>
<text x="232.4" y="51.8">10μF</text>
<text x="242.6" y="49.2">C8</text>
<text x="242.6" y="51.8">10μF</text>
<text x="262.9" y="48.5">10kΩ</text>
<text x="379.7" y="51.8">100kΩ</text>
<text x="63.7" y="58.1">VBUS</text>
<text x="97" y="54.3">D1-</text>
<text x="97" y="59.4">D2+</text>
<text x="147.3" y="55.6">1μF</text>
<text x="162.5" y="55.6">22μF</text>
<text x="175.1" y="59.4">150Ω</text>
<text x="204.4" y="56.8">BTST</text>
<text x="205.3" y="59.4">SYS</text>
<text x="217.2" y="54.3">47nF</text>
<text x="262.9" y="54.8">10kΩ</text>
<text x="284.7" y="58.1">100nF</text>
<text x="286.9" y="55.6">C17</text>
<text x="297.1" y="55.6">C16</text>
<text x="297.1" y="58.1">1μF</text>
<text x="64.9" y="63.2">CC1</text>
<text x="64.9" y="65.7">CC2</text>
<text x="97" y="61.9">D2-</text>
<text x="103.8" y="63" transform="rotate(-90 103.8 63)">GND</text>
<text x="106.4" y="63" transform="rotate(-90 106.4 63)">GND</text>
<text x="151.6" y="64.5">GND</text>
<text x="184.6" y="61.9">ILIM</text>
<text x="203.8" y="64.5">REGN</text>
<text x="205.3" y="61.9">SYS</text>
<text x="217.2" y="65.7">C10</text>
<text x="238" y="60.7">GND</text>
<text x="262.8" y="61.2">10kΩ</text>
<text x="296.4" y="65.7">GND</text>
<text x="321" y="61.5" transform="rotate(-90 321 61.5)">VCC</text>
<text x="321.4" y="60.7">RESET/PA0</text>
<text x="326.1" y="65.7">PA2</text>
<text x="327.1" y="63.2">PA1</text>
<text x="65.8" y="70.8">D-</text>
<text x="132.8" y="70.8">+BATT</text>
<text x="166.8" y="67">GND</text>
<text x="184.6" y="69.5">D+</text>
<text x="217.2" y="68.3">4.7μF</text>
<text x="262.9" y="67.5">10kΩ</text>
<text x="327.6" y="68.3">PA3</text>
<text x="327.6" y="70.8">PA4</text>
<text x="65.8" y="75.9">D+</text>
<text x="65.8" y="73.4">D-</text>
<text x="100.8" y="72.1">GND</text>
<text x="119.9" y="74.6">GND</text>
<text x="163.2" y="77.2">SYS</text>
<text x="170" y="75.9">D2</text>
<text x="184.6" y="72.1">D-</text>
<text x="205.5" y="77.2">BAT</text>
<text x="212.6" y="74.6">GND</text>
<text x="231.9" y="73.4">+BATT</text>
<text x="326.6" y="75.9">PA6</text>
<text x="327.6" y="73.4">PA5</text>
<text x="65.8" y="78.4">D+</text>
<text x="96.2" y="82.2">5.1kΩ</text>
<text x="124.7" y="83.5">BATT</text>
<text x="168" y="78.4">Charge</text>
<text x="174.9" y="79.7">2.2kΩ</text>
<text x="184.6" y="82.2">STAT</text>
<text x="205.5" y="79.7">BAT</text>
<text x="237.5" y="78.4">C12</text>
<text x="237.5" y="81">10μF</text>
<text x="281.4" y="81.7">180kΩ</text>
<text x="307.8" y="83.5">PC0</text>
<text x="326.9" y="83.5">PB0</text>
<text x="327.6" y="78.4">PA7</text>
<text x="366.2" y="78.4">GND</text>
<text x="53" y="89.2" transform="rotate(-90 53 89.2)">SHIELD</text>
<text x="60.7" y="89.2" transform="rotate(-90 60.7 89.2)">GND</text>
<text x="96.2" y="89.9">5.1kΩ</text>
<text x="125.8" y="86.1">J1</text>
<text x="133.8" y="86.1">GND</text>
<text x="184.6" y="87.3">SCL</text>
<text x="184.6" y="89.9">SDA</text>
<text x="204.8" y="87.3">QON</text>
<text x="232.9" y="87.3">GND</text>
<text x="307.8" y="86.1">PC1</text>
<text x="307.8" y="88.6">PC2</text>
<text x="326.9" y="86.1">PB1</text>
<text x="327.3" y="88.6">PB2</text>
<text x="370.3" y="87.3">+BATT</text>
<text x="103.3" y="92.4">GND</text>
<text x="184.6" y="92.4">INT</text>
<text x="184.6" y="94.9">CE</text>
<text x="195.3" y="94.8" transform="rotate(-90 195.3 94.8)">EP</text>
<text x="197.8" y="94.8" transform="rotate(-90 197.8 94.8)">PGND</text>
<text x="200.4" y="94.8" transform="rotate(-90 200.4 94.8)">PGND</text>
<text x="206.6" y="94.9">TS</text>
<text x="214" y="92.4">5.1kΩ</text>
<text x="281.4" y="94.4">100kΩ</text>
<text x="307.8" y="91.1">PC3</text>
<text x="327.4" y="93.7">PB4</text>
<text x="328.3" y="91.1">PB3</text>
<text x="375.9" y="94.9">1MΩ 1%</text>
<text x="214.6" y="100">30kΩ</text>
<text x="262.3" y="98.8">SYS</text>
<text x="273.2" y="100.8">UPDI</text>
<text x="274.4" y="98.2">J3</text>
<text x="302.8" y="98.2">U1</text>
<text x="302.8" y="100.8">ATtiny1616-M</text>
<text x="321" y="97.3" transform="rotate(-90 321 97.3)">GND</text>
<text x="327.4" y="96.2">PB5</text>
<text x="389.9" y="100">C19</text>
<text x="57.6" y="102.6">GND</text>
<text x="90.1" y="103.8">VBUS</text>
<text x="97.3" y="103.8">SMF6.5A</text>
<text x="102.6" y="106.4">U3</text>
<text x="220.2" y="107.6">GND</text>
<text x="318" y="106.4">GND</text>
<text x="375.9" y="102.6">1MΩ 1%</text>
<text x="389.9" y="102.6">100nF</text>
<text x="98.3" y="108.9">C</text>
<text x="98.5" y="108.9">A</text>
<text x="103.3" y="114">GND</text>
<text x="197.3" y="110.2">GND</text>
<text x="262.1" y="114">GND</text>
<text x="371.3" y="110.2">GND</text>
<text x="161.9" y="128">SYS</text>
<text x="177.7" y="131.3">U4</text>
<text x="183.8" y="128">SYS_FUSED</text>
<text x="194.9" y="130.2">C21</text>
<text x="237.2" y="129.2">SYS_FUSED</text>
<text x="249.8" y="129.2">+3.3V</text>
<text x="291.7" y="130.5">+3.3V</text>
<text x="299.4" y="130.5">SYS_FUSED</text>
<text x="317.6" y="129.5">H1</text>
<text x="327.4" y="130.5">SYS_FUSED</text>
<text x="339.9" y="130.5">+3.3V</text>
<text x="53" y="136.9">SYS_FUSED</text>
<text x="81.2" y="135.6">U5</text>
<text x="94" y="136.9">L1 L</text>
<text x="94" y="136.9">L1</text>
<text x="120.2" y="136.9">+3.3V</text>
<text x="158.6" y="136.9">C5</text>
<text x="171.1" y="133">TPS259530DSGR</text>
<text x="171.9" y="135.6">IN</text>
<text x="182.3" y="135.6">OUT</text>
<text x="194.9" y="132.8">1μF</text>
<text x="314.2" y="135.6">1</text>
<text x="317" y="132">B2B</text>
<text x="321.9" y="135.6">2</text>
<text x="53.2" y="143.2">C6</text>
<text x="76.7" y="141.9">IN</text>
<text x="77" y="138.1">SY8816DFC</text>
<text x="85.9" y="141.9">LX</text>
<text x="91.7" y="139.4">0.47μH</text>
<text x="155.2" y="139.4">100nF</text>
<text x="158" y="142.4">GND</text>
<text x="171.9" y="138.1">IN</text>
<text x="197.3" y="139.6">GND</text>
<text x="228.8" y="140.7">100nF</text>
<text x="231" y="138.1">C14</text>
<text x="260.3" y="138.1">C15</text>
<text x="260.3" y="140.7">100nF</text>
<text x="270.5" y="138.1">C18</text>
<text x="270.5" y="140.7">4.7μF</text>
<text x="314.2" y="138.1">3</text>
<text x="314.2" y="140.7">5</text>
<text x="314.2" y="143.2">7</text>
<text x="321.9" y="138.1">4</text>
<text x="321.9" y="140.7">6</text>
<text x="321.9" y="143.2">8</text>
<text x="50.8" y="145.7">22μF</text>
<text x="76.7" y="147">PG</text>
<text x="85.9" y="144.5">LX</text>
<text x="90.2" y="148.3">100kΩ</text>
<text x="105.4" y="145.7">C1</text>
<text x="105.4" y="148.3">22pF</text>
<text x="111.8" y="148.3">22μF</text>
<text x="114.1" y="145.7">C2</text>
<text x="125.7" y="145.7">C3</text>
<text x="125.7" y="148.3">22μF</text>
<text x="143.5" y="149.6">100kΩ</text>
<text x="171.9" y="144.5">EN/UVLO</text>
<text x="182.9" y="144.5">FLT</text>
<text x="235.4" y="148.3">GND</text>
<text x="265.9" y="148.3">GND</text>
<text x="314.2" y="145.7">9</text>
<text x="314.2" y="148.3">11</text>
<text x="320.7" y="145.7">10</text>
<text x="320.7" y="148.3">12</text>
<text x="56.4" y="152.1">GND</text>
<text x="76.7" y="152.1">EN</text>
<text x="82.2" y="151.9" transform="rotate(-90 82.2 151.9)">GND</text>
<text x="84.8" y="151.9" transform="rotate(-90 84.8 151.9)">GND</text>
<text x="85.8" y="152.1">FB</text>
<text x="121.1" y="155.9">GND</text>
<text x="161.5" y="155.9">10nF</text>
<text x="163.7" y="153.4">C4</text>
<text x="171.9" y="150.8">dVdt</text>
<text x="178.8" y="150.6" transform="rotate(-90 178.8 150.6)">GND</text>
<text x="181.3" y="150.6" transform="rotate(-90 181.3 150.6)">EP</text>
<text x="182.9" y="150.8">ILM</text>
<text x="191.8" y="155.9">510Ω</text>
<text x="245.6" y="154.6">IN1</text>
<text x="251.2" y="153" transform="rotate(-90 251.2 153)">VCC</text>
<text x="253.7" y="151.9" transform="rotate(-90 253.7 151.9)">VM</text>
<text x="254.8" y="154.6">OUT1</text>
<text x="314.2" y="150.8">13</text>
<text x="314.2" y="153.4">15</text>
<text x="320.7" y="150.8">14</text>
<text x="320.7" y="153.4">16</text>
<text x="64.2" y="157.2">1MΩ</text>
<text x="91.4" y="157.2">22kΩ</text>
<text x="245.6" y="157.2">IN2</text>
<text x="254.8" y="157.2">OUT2</text>
<text x="306.5" y="158.4">GND</text>
<text x="326.9" y="158.4">GND</text>
<text x="81.8" y="166.1">GND</text>
<text x="177" y="162.3">GND</text>
<text x="245.6" y="162.3">SLEEP</text>
<text x="253.7" y="168.4" transform="rotate(-90 253.7 168.4)">GND</text>
<text x="254.9" y="172.4">U7</text>
<text x="250.7" y="177.5">GND</text>
<text x="254.9" y="175">DRV8212P</text>
</g>
<g font-size="1.3" fill="#a90000">
<text x="181.5" y="46.9">24</text>
<text x="182.1" y="44.3">1</text>
<text x="209.5" y="45.6">20</text>
<text x="94.5" y="50.7">1</text>
<text x="94.5" y="53.2">2</text>
<text x="181.5" y="49.4">23</text>
<text x="182.1" y="51.9">8</text>
<text x="209.5" y="48.1">19</text>
<text x="71.1" y="57">A4</text>
<text x="94.5" y="58.3">4</text>
<text x="209.5" y="58.3">16</text>
<text x="209.5" y="55.7">21</text>
<text x="319.9" y="56.6" transform="rotate(-90 319.9 56.6)">4</text>
<text x="332.7" y="59.6">19</text>
<text x="71" y="64.6">B5</text>
<text x="71.1" y="62.1">A5</text>
<text x="94.5" y="60.8">5</text>
<text x="102.7" y="65.5" transform="rotate(-90 102.7 65.5)">3</text>
<text x="105.3" y="65.5" transform="rotate(-90 105.3 65.5)">8</text>
<text x="181.5" y="60.8">10</text>
<text x="209.5" y="60.8">15</text>
<text x="209.5" y="63.4">22</text>
<text x="332.7" y="62.1">20 CC1_SENSE</text>
<text x="332.7" y="62.1">20</text>
<text x="333.3" y="64.6">1</text>
<text x="71.1" y="69.7">A7</text>
<text x="182.1" y="68.4">2</text>
<text x="182.1" y="71">3</text>
<text x="333.3" y="67.2">2</text>
<text x="333.3" y="69.7">5VBATT_SENSE</text>
<text x="333.3" y="69.7">5</text>
<text x="71" y="77.3">B6</text>
<text x="71" y="72.3">B7</text>
<text x="71.1" y="74.8">A6</text>
<text x="126.9" y="72.9" transform="rotate(-90 126.9 72.9)">MP</text>
<text x="129.4" y="77.3">2</text>
<text x="129.4" y="74.8">3</text>
<text x="209.5" y="76.1">14</text>
<text x="333.3" y="72.3">6</text>
<text x="333.3" y="74.8">7</text>
<text x="333.3" y="77.3">8</text>
<text x="129.4" y="79.9">1</text>
<text x="182.1" y="81.1">4</text>
<text x="209.5" y="78.6">13</text>
<text x="304.7" y="82.4">15</text>
<text x="332.7" y="82.4">14</text>
<text x="182.1" y="86.2">5</text>
<text x="182.1" y="88.8">6</text>
<text x="209.5" y="86.2">12</text>
<text x="304.7" y="85">16</text>
<text x="304.7" y="87.5">17</text>
<text x="332.7" y="87.5">12</text>
<text x="332.7" y="85">13</text>
<text x="51.9" y="94.1" transform="rotate(-90 51.9 94.1)">SH</text>
<text x="59.6" y="94" transform="rotate(-90 59.6 94)">A1</text>
<text x="182.1" y="91.3">7</text>
<text x="182.1" y="93.8">9</text>
<text x="209.5" y="93.8">11</text>
<text x="304.7" y="90">18</text>
<text x="332.7" y="92.6">10</text>
<text x="332.7" y="90">11</text>
<text x="333.3" y="95.1">9</text>
<text x="194.2" y="97.9" transform="rotate(-90 194.2 97.9)">25</text>
<text x="196.7" y="97.9" transform="rotate(-90 196.7 97.9)">17</text>
<text x="199.3" y="97.9" transform="rotate(-90 199.3 97.9)">18</text>
<text x="319.9" y="99.8" transform="rotate(-90 319.9 99.8)">3</text>
<text x="95.2" y="107.8">1</text>
<text x="101.5" y="107.8">2</text>
<text x="271.7" y="107.8">1</text>
<text x="271.7" y="105.3">2</text>
<text x="271.7" y="102.7">3</text>
<text x="169.4" y="134.5">3</text>
<text x="169.4" y="137">4</text>
<text x="187.2" y="134.5">5</text>
<text x="311.7" y="134.5">1</text>
<text x="311.7" y="137">3</text>
<text x="324.4" y="134.5">2</text>
<text x="324.4" y="137">4</text>
<text x="74.2" y="140.8">2</text>
<text x="89.4" y="143.4">3</text>
<text x="89.4" y="140.8">6</text>
<text x="169.4" y="143.4">2</text>
<text x="187.2" y="143.4">6</text>
<text x="311.7" y="139.6">5</text>
<text x="311.7" y="142.1">7</text>
<text x="324.4" y="139.6">6</text>
<text x="324.4" y="142.1">8</text>
<text x="74.2" y="145.9">7</text>
<text x="169.4" y="149.7">1</text>
<text x="187.2" y="149.7">7</text>
<text x="250.1" y="148.1" transform="rotate(-90 250.1 148.1)">8</text>
<text x="252.6" y="148.1" transform="rotate(-90 252.6 148.1)">1</text>
<text x="311.1" y="147.2">11</text>
<text x="311.1" y="149.7">13</text>
<text x="311.7" y="144.6">9</text>
<text x="323.8" y="144.6">10</text>
<text x="323.8" y="147.2">12</text>
<text x="323.8" y="149.7">14</text>
<text x="74.2" y="151">1</text>
<text x="81.1" y="154.4" transform="rotate(-90 81.1 154.4)">4</text>
<text x="83.7" y="154.4" transform="rotate(-90 83.7 154.4)">5</text>
<text x="89.4" y="151">8</text>
<text x="177.7" y="153.1" transform="rotate(-90 177.7 153.1)">8</text>
<text x="180.2" y="153.1" transform="rotate(-90 180.2 153.1)">9</text>
<text x="243.1" y="153.5">6</text>
<text x="260.9" y="153.5">2</text>
<text x="311.1" y="152.3">15</text>
<text x="323.8" y="152.3">16</text>
<text x="243.1" y="156.1">5</text>
<text x="243.1" y="161.2">7</text>
<text x="260.9" y="156.1">3</text>
<text x="252.6" y="170.9" transform="rotate(-90 252.6 170.9)">4</text>
</g>
<g font-size="1.3" fill="#0f0f0f">
<text x="275.2" y="43.1">SCL</text>
<text x="394.6" y="45.6">QON</text>
<text x="90.9" y="50.7">D+ 1</text>
<text x="90.9" y="53.2">D- 2</text>
<text x="275.1" y="49.4">SDA</text>
<text x="392.8" y="53.2">BTN1</text>
<text x="90" y="58.3">CC1</text>
<text x="270.5" y="55.8">CHG_INT</text>
<text x="343.3" y="59.6">UPDI</text>
<text x="393.8" y="59.6">BTN2</text>
<text x="77.3" y="64.6">CC2</text>
<text x="77.3" y="62.1">CC1</text>
<text x="90" y="60.8">CC2</text>
<text x="219.5" y="63.4">REGN</text>
<text x="268.2" y="62.1">EFUSE_FLT</text>
<text x="336.1" y="64.6">CC2_SENSE</text>
<text x="355.4" y="62.1">CC1</text>
<text x="355.4" y="64.6">CC2</text>
<text x="172.7" y="68.5">D+</text>
<text x="172.7" y="71">D-</text>
<text x="274.7" y="68.5">UPDI</text>
<text x="338.9" y="67.2">LED_DATA</text>
<text x="393.8" y="69.7">BTN3</text>
<text x="78.2" y="77.3">D+</text>
<text x="78.2" y="72.3">D-</text>
<text x="135.9" y="77.3">NTC</text>
<text x="343" y="77.3">BTN2</text>
<text x="91.4" y="83.7">CC1</text>
<text x="275.6" y="82.4">F_EN</text>
<text x="290.8" y="82.4">EFUSE_EN</text>
<text x="343.8" y="82.4">SCL</text>
<text x="91.4" y="86.2">CC2</text>
<text x="172.7" y="86.2">SCL</text>
<text x="172.7" y="88.8">SDA</text>
<text x="214.2" y="86.2">QON</text>
<text x="223.4" y="86.2">REGN</text>
<text x="275.6" y="85">ILM</text>
<text x="290.8" y="85">LOAD_ISENSE</text>
<text x="290.8" y="87.5">EFUSE_FLT</text>
<text x="339" y="87.5">CHG_INT</text>
<text x="343.7" y="85">SDA</text>
<text x="172.7" y="91.3">CHG_INT</text>
<text x="224.8" y="93.9">NTC</text>
<text x="275.6" y="90">B_EN</text>
<text x="290.8" y="90">BUCK_EN</text>
<text x="340.7" y="95.1">CLK_EN</text>
<text x="342" y="90">BTN1</text>
<text x="344.2" y="92.6">CLK</text>
<text x="386.6" y="96.4">VBATT_SENSE</text>
<text x="259.5" y="105.3">UPDI</text>
<text x="146" y="143.4">F_EN</text>
<text x="190.8" y="143.4">EFUSE_FLT</text>
<text x="196.1" y="149.7">ILM</text>
<text x="294.6" y="144.7">CLK_SOCKETS</text>
<text x="329.7" y="144.7">CLK_SOCKETS</text>
<text x="63.5" y="151">B_EN</text>
<text x="265" y="153.5">CLK_SOCKETS</text>
<text x="233.7" y="161.2">CLK_EN</text>
<text x="233.7" y="156.1">CLK</text>
</g>
<g font-size="1.3" fill="#989898">
<text x="374.7" y="56.3">BTN2</text>
<text x="375.1" y="54.3">SW2</text>
<text x="375.1" y="64.5">SW3</text>
<text x="374.7" y="66.5">BTN3</text>
</g>
<g font-size="1" fill="#0000c2">
<text x="222.7" y="41.7">SAT</text>
<text x="98" y="136.9">SAT</text>
</g>
<g font-size="1" fill="#006464">
<text x="383.2" y="41.4">R16</text>
<text x="263.9" y="46">R13</text>
<text x="263.9" y="52.3">R12</text>
<text x="382.9" y="49">R17</text>
<text x="176.2" y="56.6">R15</text>
<text x="263.9" y="58.7">R11</text>
<text x="264.3" y="65">R7</text>
<text x="329.7" y="65.3">ASI</text>
<text x="330.7" y="62.7">AI</text>
<text x="349.5" y="61.5">4.7kΩ</text>
<text x="350.2" y="60.2">R20</text>
<text x="263.9" y="71.4">R22</text>
<text x="331.2" y="67.8">A</text>
<text x="331.2" y="70.4">A</text>
<text x="349.5" y="68.8">4.7kΩ</text>
<text x="350.2" y="67.3">R21</text>
<text x="176.2" y="77">R14</text>
<text x="330.2" y="75.4">AS</text>
<text x="331.2" y="72.9">A</text>
<text x="331.2" y="78">A</text>
<text x="97.5" y="79.5">R18</text>
<text x="283.5" y="80">R5</text>
<text x="311.6" y="83.1">A</text>
<text x="330.7" y="83.1">AI</text>
<text x="217.5" y="89.7">R9</text>
<text x="282.9" y="87.6">R25</text>
<text x="282.9" y="89.2">1kΩ</text>
<text x="311.6" y="85.6">A</text>
<text x="311.6" y="88.1">AS</text>
<text x="330.7" y="85.6">AI</text>
<text x="331.1" y="88.1">S</text>
<text x="97.5" y="92.2">R19</text>
<text x="283.5" y="92.7">R8</text>
<text x="311.6" y="90.7">A</text>
<text x="331.2" y="95.8">A</text>
<text x="331.2" y="93.2">A</text>
<text x="375.9" y="92.2">R23</text>
<text x="216.6" y="97.3">R10</text>
<text x="375.9" y="99.8">R24</text>
<text x="94.3" y="145.5">R1</text>
<text x="147.7" y="146.8">R6</text>
<text x="66.4" y="154.4">R3</text>
<text x="94.3" y="154.4">R2</text>
<text x="191.8" y="153.2">R4</text>
</g>
<g font-size="1" fill="#0f0f0f">
<text x="278.7" y="42.6">I</text>
<text x="278.7" y="49">I</text>
<text x="397.6" y="52.8">S</text>
<text x="278.2" y="55.3">S</text>
<text x="278.2" y="61.7">S</text>
<text x="346.9" y="64.2">A</text>
<text x="346.9" y="61.7">A</text>
<text x="346.9" y="69.3">A</text>
<text x="347.3" y="82">I</text>
<text x="176.2" y="85.8">I</text>
<text x="176.3" y="88.3">I</text>
<text x="300.8" y="87.1">S</text>
<text x="303.2" y="84.5">A</text>
<text x="346.8" y="89.6">S</text>
<text x="346.8" y="87.1">S</text>
<text x="347.3" y="84.5">I</text>
<text x="180.5" y="90.9">S</text>
<text x="399" y="95.9">A</text>
<text x="200.8" y="142.9">S</text>
</g>
<text font-size=".4" fill="#840000" x="125.7" y="73.6">Mounting</text>
</svg>
